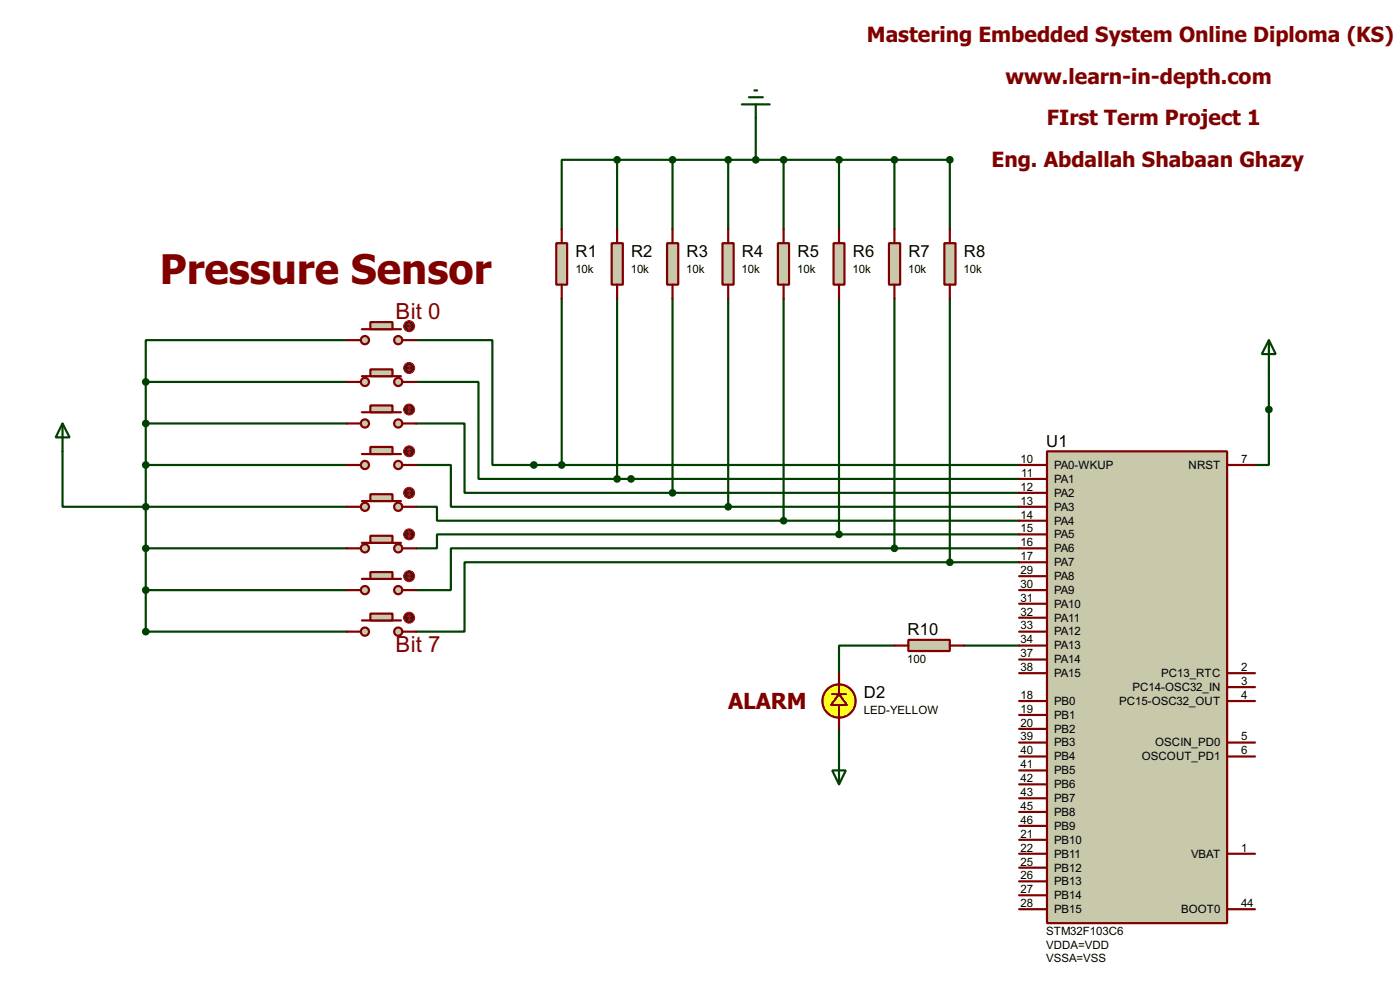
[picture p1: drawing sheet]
<svg xmlns="http://www.w3.org/2000/svg" width="256mm" height="180mm" viewBox="0 0 256 180" stroke-linecap="round" stroke-linejoin="round" font-family="sans-serif">
<g fill="none" stroke="#004000" stroke-width=".4">
<path d="M113.1 29.3h-10.2v12.7M113.1 29.3v12.7M113.1 29.3h60.9v12.7M123.2 29.3v12.7M133.4 29.3v12.7M138.5 21.6v7.7M143.6 29.3v12.7M153.7 29.3v12.7M163.9 29.3v12.7M102.9 54.7v30.4M113.1 54.7v33M123.2 54.7v35.5"/>
<path d="M133.4 54.7v38.1M143.6 54.7v40.6M153.7 54.7v43.1M163.9 54.7v45.7M174 54.7v48.2M26.7 69.9h36.9M26.7 69.9v45.7h36.9M26.7 77.5h36.9M63.6 62.3h-36.9v7.6M76.3 62.3h13.9v22.8h96.5M76.3 69.9h11.4v17.8h25.4M76.3 77.5h8.8v12.7h38.1"/>
<path d="M232.5 67.4v17.7h-2.6M11.5 82.6v10.2h52.1M26.7 85.1h36.9M76.3 85.1h6.3v7.7h50.8M76.3 92.8h3.8v2.5h63.5M113.1 87.7h73.6M123.2 90.2h63.5M133.4 92.8h53.3M143.6 95.3h43.1M153.7 97.8h-73.6v2.6h-3.8M153.7 97.8h33M26.7 100.4h36.9"/>
<path d="M26.7 108h36.9M163.9 100.4h-81.3v7.6h-6.3M163.9 118.2h-10.2v5M163.9 100.4h22.8M174 102.9h-88.9v12.7h-8.8M174 102.9h12.7M176.6 118.2h10.1M153.7 133.4v5.1"/>
</g>
<path d="M191.8 82.6h33v86.4h-33z" fill="#c8c8aa" stroke="#800000" stroke-width=".4"/>
<g fill="none" stroke="#800000" stroke-width=".4">
<path d="M186.7 85.1h5.1M186.7 90.2h5.1M186.7 87.7h5.1M186.7 92.8h5.1M186.7 95.3h5.1M186.7 97.8h5.1M224.8 85.1h5.1M186.7 100.4h5.1M186.7 102.9h5.1M186.7 105.5h5.1M186.7 108h5.1M186.7 110.5h5.1"/>
<path d="M186.7 113.1h5.1M186.7 115.6h5.1M186.7 118.2h5.1M186.7 135.9h5.1M186.7 138.5h5.1M186.7 128.3h5.1M186.7 130.9h5.1M186.7 133.4h5.1M186.7 120.7h5.1M186.7 123.2h5.1M224.8 135.9h5.1M224.8 138.5h5.1"/>
<path d="M224.8 128.3h5.1M224.8 123.2h5.1M224.8 125.8h5.1M186.7 148.6h5.1M186.7 151.2h5.1M186.7 153.7h5.1M186.7 156.3h5.1M186.7 141h5.1M186.7 143.6h5.1M186.7 146.1h5.1M186.7 158.8h5.1M224.8 156.3h5.1"/>
<path d="M186.7 166.4h5.1M186.7 161.3h5.1M186.7 163.9h5.1M224.8 166.4h5.1"/>
</g>
<circle cx="232.4" cy="75" r=".5" fill="#004000" stroke="#004000" stroke-width=".4"/>
<g fill="#c8c8aa" stroke="#800000" stroke-width=".4">
<circle cx="72.9" cy="62.3" r=".75"/>
<circle cx="66.8" cy="62.3" r=".75"/>
</g>
<path d="M66.3 60.3h7.2" fill="none" stroke="#800000" stroke-width=".4"/>
<path d="M67.9 59h4v1.3h-4z" fill="#c8c8aa" stroke="#800000" stroke-width=".4"/>
<path d="M63.6 62.3h2.5M73.7 62.3h2.6" fill="none" stroke="#800000" stroke-width=".4"/>
<circle cx="74.9" cy="59.7" r="1" fill="#400000" stroke="#f00" stroke-width=".2"/>
<path d="M74.7 60l.3 .3M75 59.2v1.1M75 59.2l-.3 .3M75 59.2l.2 .3M75.2 60l-.2 .3" fill="none" stroke="#f00" stroke-width=".2"/>
<g fill="#c8c8aa" stroke="#800000" stroke-width=".4">
<circle cx="72.9" cy="69.9" r=".75"/>
<circle cx="66.8" cy="69.9" r=".75"/>
</g>
<path d="M66.3 68.9h7.2" fill="none" stroke="#800000" stroke-width=".4"/>
<path d="M67.9 67.6h4v1.3h-4z" fill="#c8c8aa" stroke="#800000" stroke-width=".4"/>
<path d="M63.6 69.9h2.5M73.7 69.9h2.6" fill="none" stroke="#800000" stroke-width=".4"/>
<circle cx="74.9" cy="67.4" r="1" fill="#400000" stroke="#f00" stroke-width=".2"/>
<path d="M74.7 67.6l.3 .3M75 66.9v1M75 66.9l-.3 .2M75 66.9l.2 .2M75.2 67.6l-.2 .3" fill="none" stroke="#f00" stroke-width=".2"/>
<g fill="#c8c8aa" stroke="#800000" stroke-width=".4">
<circle cx="72.9" cy="77.5" r=".75"/>
<circle cx="66.8" cy="77.5" r=".75"/>
</g>
<path d="M66.3 75.5h7.2" fill="none" stroke="#800000" stroke-width=".4"/>
<path d="M67.9 74.2h4v1.3h-4z" fill="#c8c8aa" stroke="#800000" stroke-width=".4"/>
<path d="M63.6 77.5h2.5M73.7 77.5h2.6" fill="none" stroke="#800000" stroke-width=".4"/>
<circle cx="74.9" cy="75" r="1" fill="#400000" stroke="#f00" stroke-width=".2"/>
<path d="M74.7 75.2l.3 .3M75 74.5v1M75 74.5l-.3 .2M75 74.5l.2 .2M75.2 75.2l-.2 .3" fill="none" stroke="#f00" stroke-width=".2"/>
<g fill="#c8c8aa" stroke="#800000" stroke-width=".4">
<circle cx="72.9" cy="85.1" r=".75"/>
<circle cx="66.8" cy="85.1" r=".75"/>
</g>
<path d="M66.3 83.1h7.2" fill="none" stroke="#800000" stroke-width=".4"/>
<path d="M67.9 81.8h4v1.3h-4z" fill="#c8c8aa" stroke="#800000" stroke-width=".4"/>
<path d="M63.6 85.1h2.5M73.7 85.1h2.6" fill="none" stroke="#800000" stroke-width=".4"/>
<circle cx="74.9" cy="82.6" r="1" fill="#400000" stroke="#f00" stroke-width=".2"/>
<path d="M74.7 82.9l.3 .2M75 82.1v1M75 82.1l-.3 .3M75 82.1l.2 .3M75.2 82.9l-.2 .2" fill="none" stroke="#f00" stroke-width=".2"/>
<g fill="#c8c8aa" stroke="#800000" stroke-width=".4">
<circle cx="72.9" cy="92.8" r=".75"/>
<circle cx="66.8" cy="92.8" r=".75"/>
</g>
<path d="M66.3 91.7h7.2" fill="none" stroke="#800000" stroke-width=".4"/>
<path d="M67.9 90.5h4v1.2h-4z" fill="#c8c8aa" stroke="#800000" stroke-width=".4"/>
<path d="M63.6 92.8h2.5M73.7 92.8h2.6" fill="none" stroke="#800000" stroke-width=".4"/>
<circle cx="74.9" cy="90.2" r="1" fill="#400000" stroke="#f00" stroke-width=".2"/>
<path d="M74.7 90.5l.3 .2M75 89.7v1M75 89.7l-.3 .3M75 89.7l.2 .3M75.2 90.5l-.2 .2" fill="none" stroke="#f00" stroke-width=".2"/>
<g fill="#c8c8aa" stroke="#800000" stroke-width=".4">
<circle cx="72.9" cy="100.4" r=".75"/>
<circle cx="66.8" cy="100.4" r=".75"/>
</g>
<path d="M66.3 99.4h7.2" fill="none" stroke="#800000" stroke-width=".4"/>
<path d="M67.9 98.1h4v1.3h-4z" fill="#c8c8aa" stroke="#800000" stroke-width=".4"/>
<path d="M63.6 100.4h2.5M73.7 100.4h2.6" fill="none" stroke="#800000" stroke-width=".4"/>
<circle cx="74.9" cy="97.8" r="1" fill="#400000" stroke="#f00" stroke-width=".2"/>
<path d="M74.7 98.1l.3 .3M75 97.3v1.1M75 97.3l-.3 .3M75 97.3l.2 .3M75.2 98.1l-.2 .3" fill="none" stroke="#f00" stroke-width=".2"/>
<g fill="#c8c8aa" stroke="#800000" stroke-width=".4">
<circle cx="72.9" cy="108" r=".75"/>
<circle cx="66.8" cy="108" r=".75"/>
</g>
<path d="M66.3 106h7.2" fill="none" stroke="#800000" stroke-width=".4"/>
<path d="M67.9 104.7h4v1.3h-4z" fill="#c8c8aa" stroke="#800000" stroke-width=".4"/>
<path d="M63.6 108h2.5M73.7 108h2.6" fill="none" stroke="#800000" stroke-width=".4"/>
<circle cx="74.9" cy="105.5" r="1" fill="#400000" stroke="#f00" stroke-width=".2"/>
<path d="M74.7 105.7l.3 .3M75 105v1M75 105l-.3 .2M75 105l.2 .2M75.2 105.7l-.2 .3" fill="none" stroke="#f00" stroke-width=".2"/>
<g fill="#c8c8aa" stroke="#800000" stroke-width=".4">
<circle cx="72.9" cy="115.6" r=".75"/>
<circle cx="66.8" cy="115.6" r=".75"/>
</g>
<path d="M66.3 113.6h7.2" fill="none" stroke="#800000" stroke-width=".4"/>
<path d="M67.9 112.3h4v1.3h-4z" fill="#c8c8aa" stroke="#800000" stroke-width=".4"/>
<path d="M63.6 115.6h2.5M73.7 115.6h2.6" fill="none" stroke="#800000" stroke-width=".4"/>
<circle cx="74.9" cy="113.1" r="1" fill="#400000" stroke="#f00" stroke-width=".2"/>
<path d="M74.7 113.3l.3 .3M75 112.6v1M75 112.6l-.3 .2M75 112.6l.2 .2M75.2 113.3l-.2 .3" fill="none" stroke="#f00" stroke-width=".2"/>
<g fill="#004000" stroke="#004000" stroke-width=".4">
<circle cx="115.6" cy="87.7" r=".5"/>
<circle cx="97.8" cy="85.1" r=".5"/>
<circle cx="102.9" cy="85.1" r=".5"/>
<circle cx="113" cy="87.7" r=".5"/>
<circle cx="123.2" cy="90.2" r=".5"/>
<circle cx="133.4" cy="92.8" r=".5"/>
<circle cx="143.5" cy="95.3" r=".5"/>
<circle cx="153.7" cy="97.8" r=".5"/>
<circle cx="163.8" cy="100.4" r=".5"/>
<circle cx="174" cy="102.9" r=".5"/>
</g>
<path d="M232.5 62.3l1.2 2.5h-2.5zM232.5 62.3v5.1" fill="none" stroke="#004000" stroke-width=".4"/>
<path d="M101.9 44.5h2v7.6h-2z" fill="#c8c8aa" stroke="#800000" stroke-width=".4"/>
<path d="M102.9 42v2.5M102.9 52.1v2.6" fill="none" stroke="#800000" stroke-width=".4"/>
<path d="M112.1 44.5h2v7.6h-2z" fill="#c8c8aa" stroke="#800000" stroke-width=".4"/>
<path d="M113.1 42v2.5M113.1 52.1v2.6" fill="none" stroke="#800000" stroke-width=".4"/>
<path d="M122.2 44.5h2.1v7.6h-2.1z" fill="#c8c8aa" stroke="#800000" stroke-width=".4"/>
<path d="M123.2 42v2.5M123.2 52.1v2.6" fill="none" stroke="#800000" stroke-width=".4"/>
<path d="M132.4 44.5h2v7.6h-2z" fill="#c8c8aa" stroke="#800000" stroke-width=".4"/>
<path d="M133.4 42v2.5M133.4 52.1v2.6" fill="none" stroke="#800000" stroke-width=".4"/>
<path d="M142.5 44.5h2.1v7.6h-2.1z" fill="#c8c8aa" stroke="#800000" stroke-width=".4"/>
<path d="M143.6 42v2.5M143.6 52.1v2.6" fill="none" stroke="#800000" stroke-width=".4"/>
<path d="M152.7 44.5h2v7.6h-2z" fill="#c8c8aa" stroke="#800000" stroke-width=".4"/>
<path d="M153.7 42v2.5M153.7 52.1v2.6" fill="none" stroke="#800000" stroke-width=".4"/>
<path d="M162.9 44.5h2v7.6h-2z" fill="#c8c8aa" stroke="#800000" stroke-width=".4"/>
<path d="M163.9 42v2.5M163.9 52.1v2.6" fill="none" stroke="#800000" stroke-width=".4"/>
<path d="M173 44.5h2.1v7.6h-2.1z" fill="#c8c8aa" stroke="#800000" stroke-width=".4"/>
<path d="M174 42v2.5M174 52.1v2.6" fill="none" stroke="#800000" stroke-width=".4"/>
<g fill="#004000" stroke="#004000" stroke-width=".4">
<circle cx="26.7" cy="69.9" r=".5"/>
<circle cx="26.7" cy="77.5" r=".5"/>
<circle cx="26.7" cy="85.1" r=".5"/>
<circle cx="26.7" cy="92.8" r=".5"/>
<circle cx="26.7" cy="100.4" r=".5"/>
<circle cx="26.7" cy="108" r=".5"/>
<circle cx="113" cy="29.3" r=".5"/>
<circle cx="123.2" cy="29.3" r=".5"/>
<circle cx="133.4" cy="29.3" r=".5"/>
<circle cx="138.4" cy="29.3" r=".5"/>
<circle cx="143.5" cy="29.3" r=".5"/>
<circle cx="153.7" cy="29.3" r=".5"/>
<circle cx="163.8" cy="29.3" r=".5"/>
<circle cx="26.7" cy="115.6" r=".5"/>
<circle cx="174" cy="29.3" r=".5"/>
</g>
<path d="M135.9 19.1h5.1M137.2 17.8h2.6M138.2 16.6h.5M138.5 19.1v2.5M11.5 77.5l1.3 2.6h-2.6zM11.5 77.5v5.1" fill="none" stroke="#004000" stroke-width=".4"/>
<path d="M166.4 117.1h7.6v2.1h-7.6z" fill="#c8c8aa" stroke="#800000" stroke-width=".4"/>
<path d="M163.9 118.2h2.5M174 118.2h2.6" fill="none" stroke="#800000" stroke-width=".4"/>
<path d="M153.7 138.5v5.1M152.5 141h2.5l-1.3 2.6z" fill="none" stroke="#004000" stroke-width=".4"/>
<circle cx="153.7" cy="128.3" r="3.1" fill="#ffff1c" stroke="#800000" stroke-width=".4"/>
<path d="M152.5 127.1h2.5M153.7 125.3v1.8M153.7 129.1v2.3" fill="none" stroke="#800000" stroke-width=".4"/>
<path d="M153.7 127.1l1.5 2h-3z" fill="#ffff2f" stroke="#800000" stroke-width=".4"/>
<path d="M153.7 123.2v2.6M153.7 130.9v2.5" fill="none" stroke="#800000" stroke-width=".4"/>
<text font-size="9.1" fill="#800000" x="29.3" y="52">Pressure Sensor</text>
<text font-size="4.9" fill="#800000" x="133.4" y="129.8">ALARM</text>
<g font-size="4.7" fill="#800000">
<text x="158.8" y="7.7">Mastering Embedded System Online Diploma (KS)</text>
<text x="184.2" y="15.3">www.learn-in-depth.com</text>
<text x="191.8" y="22.9">FIrst Term Project 1</text>
<text x="181.7" y="30.5">Eng. Abdallah Shabaan Ghazy</text>
</g>
<g font-size="4.6" fill="#800000">
<text x="72.5" y="58.3">Bit 0</text>
<text x="72.5" y="119.3">Bit 7</text>
</g>
<g font-size="3.4">
<text x="105.5" y="47.1">R1</text>
<text x="115.6" y="47.1">R2</text>
<text x="125.8" y="47.1">R3</text>
<text x="135.9" y="47.1">R4</text>
<text x="146.1" y="47.1">R5</text>
<text x="156.3" y="47.1">R6</text>
<text x="166.4" y="47.1">R7</text>
<text x="176.6" y="47.1">R8</text>
<text x="191.7" y="81.8">U1</text>
<text x="166.3" y="116.3">R10</text>
<text x="158.3" y="127.8">D2</text>
</g>
<g font-size="2.4">
<text x="105.4" y="50">10k</text>
<text x="115.6" y="50">10k</text>
<text x="125.7" y="50">10k</text>
<text x="135.9" y="50">10k</text>
<text x="146.1" y="50">10k</text>
<text x="156.2" y="50">10k</text>
<text x="166.4" y="50">10k</text>
<text x="176.5" y="50">10k</text>
<text x="187" y="84.7">10</text>
<text x="187" y="89.8">12</text>
<text x="187.1" y="87.3">11</text>
<text x="193.1" y="85.8">PA0-WKUP</text>
<text x="193.1" y="88.4">PA1</text>
<text x="217.7" y="85.8">NRST</text>
<text x="227.4" y="84.7">7</text>
<text x="187" y="92.4">13</text>
<text x="187" y="94.9">14</text>
<text x="193.1" y="90.9">PA2</text>
<text x="193.1" y="93.5">PA3</text>
<text x="187" y="97.4">15</text>
<text x="187" y="100">16</text>
<text x="193.1" y="96">PA4</text>
<text x="193.1" y="98.5">PA5</text>
<text x="193.1" y="101.1">PA6</text>
<text x="187" y="102.5">17</text>
<text x="187" y="105.1">29</text>
<text x="187" y="107.6">30</text>
<text x="193.1" y="103.6">PA7</text>
<text x="193.1" y="106.2">PA8</text>
<text x="187" y="110.1">31</text>
<text x="187" y="112.7">32</text>
<text x="193.1" y="108.7">PA9</text>
<text x="193.1" y="111.2">PA10</text>
<text x="193.1" y="113.8">PA11</text>
<text x="187" y="115.2">33</text>
<text x="187" y="117.8">34</text>
<text x="193.1" y="116.3">PA12</text>
<text x="193.1" y="118.9">PA13</text>
<text x="166.2" y="121.3">100</text>
<text x="187" y="120.3">37</text>
<text x="187" y="122.8">38</text>
<text x="193.1" y="121.4">PA14</text>
<text x="193.1" y="123.9">PA15</text>
<text x="212.7" y="123.9">PC13_RTC</text>
<text x="227.4" y="122.8">2</text>
<text x="227.4" y="125.4">3</text>
<text x="158.2" y="130.8">LED-YELLOW</text>
<text x="187" y="127.9">18</text>
<text x="187" y="130.5">19</text>
<text x="193.1" y="129">PB0</text>
<text x="193.1" y="131.6">PB1</text>
<text x="205" y="129">PC15-OSC32_OUT</text>
<text x="207.5" y="126.5">PC14-OSC32_IN</text>
<text x="227.4" y="127.9">4</text>
<text x="187" y="133">20</text>
<text x="187" y="135.5">39</text>
<text x="193.1" y="134.1">PB2</text>
<text x="193.1" y="136.6">PB3</text>
<text x="211.6" y="136.6">OSCIN_PD0</text>
<text x="227.4" y="135.5">5</text>
<text x="187" y="138.1">40</text>
<text x="187" y="140.6">41</text>
<text x="187" y="143.2">42</text>
<text x="193.1" y="139.2">PB4</text>
<text x="193.1" y="141.7">PB5</text>
<text x="209.2" y="139.2">OSCOUT_PD1</text>
<text x="227.4" y="138.1">6</text>
<text x="187" y="148.2">45</text>
<text x="187" y="145.7">43</text>
<text x="193.1" y="149.3">PB8</text>
<text x="193.1" y="144.3">PB6</text>
<text x="193.1" y="146.8">PB7</text>
<text x="187" y="150.8">46</text>
<text x="187" y="153.3">21</text>
<text x="187" y="155.9">22</text>
<text x="193.1" y="151.9">PB9</text>
<text x="193.1" y="154.4">PB10</text>
<text x="227.4" y="155.9">1</text>
<text x="187" y="158.4">25</text>
<text x="187" y="160.9">26</text>
<text x="193.1" y="157">PB11</text>
<text x="193.1" y="159.5">PB12</text>
<text x="218.2" y="157">VBAT</text>
<text x="187" y="163.5">27</text>
<text x="187" y="166">28</text>
<text x="193.1" y="162">PB13</text>
<text x="193.1" y="164.6">PB14</text>
<text x="193.1" y="167.1">PB15</text>
<text x="216.4" y="167.1">BOOT0</text>
<text x="227.4" y="166">44</text>
<text x="191.6" y="171.1">STM32F103C6</text>
<text x="191.6" y="173.6">VDDA=VDD</text>
<text x="191.6" y="176.1">VSSA=VSS</text>
</g>
</svg>
